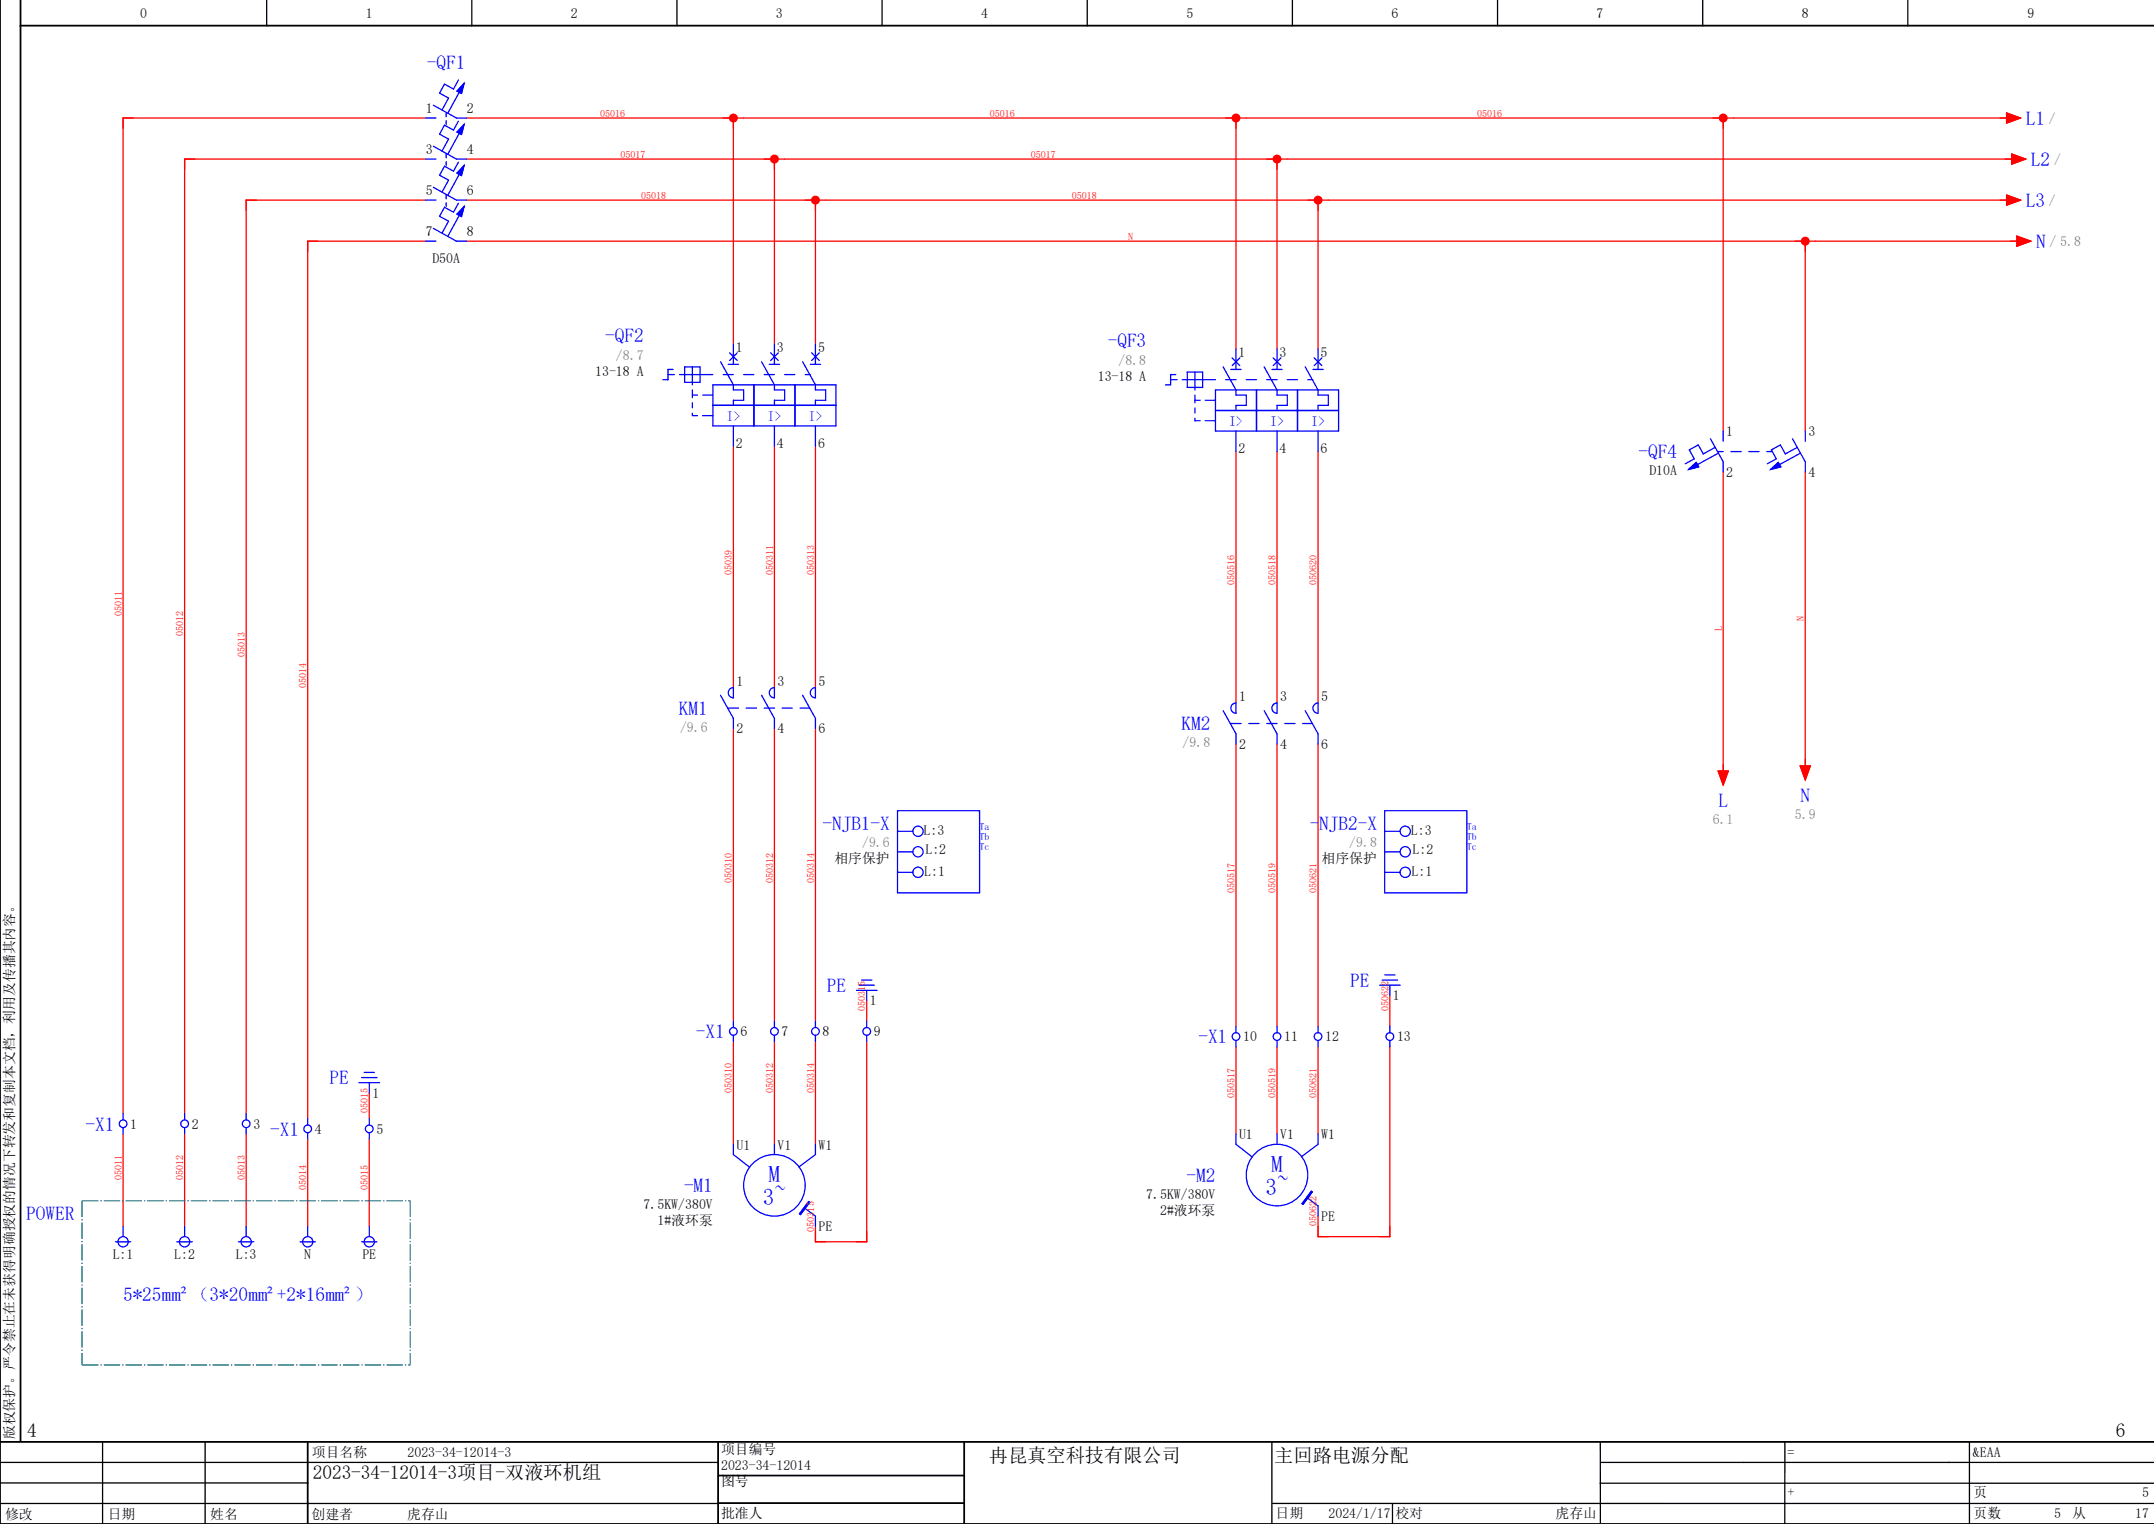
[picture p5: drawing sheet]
<svg xmlns="http://www.w3.org/2000/svg" width="420mm" height="297mm" viewBox="0 0 420 297" stroke-linecap="round" stroke-linejoin="round" font-family="sans-serif">
<g fill="none" stroke="#000" stroke-width=".25">
<path d="M52 0v5M92 0v5M132 0v5M172 0v5M212 0v5M252 0v5M292 0v5M332 0v5M372 0v5M0 293h140M0 285h140M0 289h60"/>
<path d="M20 281v16M40 281v16M248 281.1v15.9M248.1 293h171.9M271.5 293v4M312 281.2l.1 15.5M312 289l107.9 .1M348 281v15.9M384 281.2v15.6M420 285h-108"/>
</g>
<path d="M4 0v281M0 0v297h420M4 5h416M0 281h420M60 281v16M140 287.6h48M140 281v15.8M140.1 292.9h47.9M188 281v16" fill="none" stroke="#000" stroke-width=".35"/>
<g fill="none" stroke="#f00" stroke-width=".25">
<path d="M83 31h-47v186M83 23h-59v194M83 39h-35v178M91 31h60v36M91 23h150v45M91 39h68v28M143 23v44M153 31h96v37M161 39h96v29M243 23h93v61M251 31h142M259 39h133"/>
<path d="M338 23h54M83 47h-23v171M91 47h261v37M354 47h40M143 87v47M151 87v47M159 87v47M241 88v49M249 88v49M257 88v49M336 92v59M352 92v58"/>
<path d="M143 142v57M151 142v57M159 142v57M241 145v55M249 145v55M257 145v55M169 195v4M271 194v6M72 213v5M143 203v20M151 203v20M159 203v20"/>
<path d="M169 203v39h-10v-3M241 204v17M249 204v17M257 204v17M271 204v37h-14v-4M24 221v18M36 221v18M48 221v18M60 222v17M72 222v17"/>
</g>
<circle cx="143" cy="23" r=".88" fill="#f00"/>
<path d="M149 31h4M151 31v2" fill="none" stroke="#f00" stroke-width=".25"/>
<circle cx="151" cy="31" r=".88" fill="#f00"/>
<path d="M157 39h4M159 39v2" fill="none" stroke="#f00" stroke-width=".25"/>
<circle cx="159" cy="39" r=".88" fill="#f00"/>
<path d="M239 23h4M241 23v2" fill="none" stroke="#f00" stroke-width=".25"/>
<circle cx="241" cy="23" r=".88" fill="#f00"/>
<path d="M247 31h4M249 31v2" fill="none" stroke="#f00" stroke-width=".25"/>
<circle cx="249" cy="31" r=".88" fill="#f00"/>
<path d="M255 39h4M257 39v2" fill="none" stroke="#f00" stroke-width=".25"/>
<circle cx="257" cy="39" r=".88" fill="#f00"/>
<path d="M334 23h4M336 23v2" fill="none" stroke="#f00" stroke-width=".25"/>
<circle cx="336" cy="23" r=".87" fill="#f00"/>
<path d="M350 47h4M352 47v2" fill="none" stroke="#f00" stroke-width=".25"/>
<circle cx="352" cy="47" r=".88" fill="#f00"/>
<g fill="none" stroke="#f00" stroke-width=".25">
<path d="M390 23h1.3M390 39h1.3M391 31h1.3M391.3 22l2.7 1-2.7 1zM391.3 38l2.7 1-2.7 1zM392.3 30l2.7 1-2.7 1zM392 47h1.2M393.2 46l2.8 1-2.8 1zM335 150.3h2l-1 2.7zM336 149v1.3M351 149.3h2l-1 2.7zM352 148v1.3"/>
<path d="M257 239v2h2M271 239v2h-2M159 240v2h2M169 240v2h-2"/>
</g>
<g fill="none" stroke="#00f" stroke-width=".25">
<path d="M89.4 15.6l-1 1.8-1.7-1-1 1.7 1.8 1-1.3 2.3M89.5 18l-2.2 4.1M90.5 16.2l-.5 2-.9-.5zM83 39h2M83 23h2M83 31h2M84.5 36.5l4.5 2.5h2M84.5 20.5l4.5 2.5h2M84.5 28.5l4.5 2.5h2M87 22v.7M87 23.5v.7M87 30v.8"/>
<path d="M87 31.5v.8M87 38v.8M87 39.5v.8M89.4 39.6l-1 1.8-1.7-1-1 1.7 1.8 1-1.3 2.3M89.4 23.6l-1 1.8-1.7-1-1 1.7 1.8 1-1.3 2.3M89.4 31.6l-1 1.8-1.7-1-1 1.7 1.8 1-1.3 2.3M89.5 26l-2.2 4.1M89.5 34l-2.2 4.1M90.5 24.2l-.5 2-.9-.5zM90.5 32.2l-.5 2-.9-.5zM83 47h2M84.5 44.5l4.5 2.5h2"/>
<path d="M89.5 42l-2.2 4.1M90.5 40.2l-.5 2-.9-.5zM130.3 73h1.2M131.2 72h-.9v2h-1M132.5 73h6.5M133.5 71.5h3v3h-3zM135 71.5v3.5M135 76v1.5M135 78.5v1M135 77h1M137 77h2M139 79h24"/>
<path d="M139 75h24v8h-24zM140.5 70.5l2.5 4.5v1h2v2h-2v1M141 73h2M142 71h2M142.2 68.8l1.5 1.5M143 67v4M143.7 68.8l-1.5 1.5M145 73h2M147 75v8M148.5 70.5l2.5 4.5v1h2v2h-2v1M149 73h2M150 71h2"/>
<path d="M150.3 68.8l1.5 1.5M151 67v4M151.8 68.8l-1.5 1.5M153 73h2M155 75v8M156.5 70.5l2.5 4.5v1h2v2h-2v1M157 73h1M158 71h2M158.3 68.8l1.5 1.5M159 67v4M159.8 68.8l-1.5 1.5M228.3 74h1.2"/>
<path d="M229.3 73h-1v2h-1.1M230.5 74h6.5M231.5 72.5h3v3h-3zM233 78h1M233 72.5v3.5M233 77v1.5M233 79.5v1M235 78h2M237 76h24v8h-24zM238.5 71.5l2.5 4.5v1h2v2h-2v1M239 74h2M240 72h2"/>
<path d="M240.3 69.8l1.5 1.5M241 68v4M241.8 69.8l-1.5 1.5M243 74h2M245 76v8M246.5 71.5l2.5 4.5v1h2v2h-2v1M247 74h2M248 72h2M248.3 69.8l1.5 1.5M249 68v4M249.8 69.8l-1.5 1.5M251 74h2"/>
<path d="M253 76v8M254.5 71.5l2.5 4.5v1h2v2h-2v1M255 74h1M256 72h2M256.3 69.8l1.5 1.5M257 68v4M257.8 69.8l-1.5 1.5M135 80.5v.5h1M137 81h2M143 83v4M151 83v4M159 83v4"/>
<path d="M233 81.5v.5h1M235 82h2M237 80h24M241 84v4M249 84v4M257 84v4M329.2 91.5l1.5-1.4 .5 .9zM333.5 85.5l2.5 4.5v2M334.4 87.2l-2.3 1.3-1-1.8-1.7 1 1 1.7-1.8 1M335 88h1M335.1 88.3l-4.1 2.2M336 84v2"/>
<path d="M337.5 88h2M341 88h2M344.5 88h1M345.2 91.5l1.5-1.4 .5 .9zM349.5 85.5l2.5 4.5v2M350.4 87.2l-2.3 1.3-1-1.8-1.7 1 1 1.7-1.8 1M351.1 88.3l-4.1 2.2M352 84v2M140.5 135.5l2.5 4.5v2M141.9 138h2.1M142.3 134.3l.7-.3v2a1 1 0 0 1-.9-.6 1 1 0 0 1 .2-1.1zM145.5 138h2"/>
<path d="M148.5 135.5l2.5 4.5v2M149 138h2M150.3 134.3l.7-.3v2a1 1 0 0 1-.9-.6 1 1 0 0 1 .2-1.1zM152.5 138h2M156 138h1.9M156.5 135.5l2.5 4.5v2M158.3 134.3l.7-.3v2a1 1 0 0 1-.9-.6 1 1 0 0 1 .2-1.1zM238.5 138.5l2.5 4.5v2M240.3 137.3l.7-.3v2a1 1 0 0 1-.9-.6 1 1 0 0 1 .2-1.1zM246.5 138.5l2.5 4.5v2M248.3 137.3l.7-.3v2a1 1 0 0 1-.9-.6 1 1 0 0 1 .2-1.1zM254.5 138.5l2.5 4.5v2"/>
<path d="M256.3 137.3l.7-.3v2a1 1 0 0 1-.9-.6 1 1 0 0 1 .2-1.1zM175 158h16v16h-16zM239.9 141h2.1M243.5 141h2M247 141h2M250.5 141h2M254 141h1.9M270 158h16v16h-16zM175 170h3M175 162h3M175 166h3M270 170h3"/>
<path d="M270 162h3M270 166h3M143 199v1.3M151 199v1.3M159 199v1.3M167 193h4M167.5 192h3M168 191h2M169 193v2M169 199v1.3M241 200v1.3M249 200v1.3"/>
<path d="M257 200v1.3M269 192h4M269.5 191h3M270 190h2M271 192v2M271 200v1.3M24 217v1.3M24 219.8v1.2M36 217v1.3M36 219.8v1.2M48 217v1.3M48 219.8v1.2"/>
<path d="M60 218v1.2M70 211h4M70.5 210h3M71 209h2M72 211v2M72 218v1.2M143 201.8v1.2M151 201.8v1.2M159 201.8v1.2M169 201.8v1.2M241 202.8v1.2M249 202.8v1.2"/>
<path d="M257 202.8v1.2M271 202.8v1.2M24 239v2M36 239v2M48 239v2M60 220.7v1.3M60 239v2M72 220.7v1.3M72 239v2M143 223v2l3.2 2.5M151 223v2M156.8 235.4l2.2 1.6v2"/>
<path d="M157.7 234.1l.2 .2-1.8 2.4-.2-.1zM159 223v2l-3.2 2.4M241 221v2l3.2 2.5M249 221v2M254.8 233.4l2.2 1.6v2M255.7 232.1l.2 .2-1.8 2.4-.2-.1zM257 221v2l-3.2 2.4M22.5 242h3M34.5 242h3M46.5 242h3M58.5 242h3M70.5 242h3"/>
<circle cx="179" cy="170" r="1"/>
<circle cx="179" cy="162" r="1"/>
<circle cx="179" cy="166" r="1"/>
<circle cx="274" cy="170" r="1"/>
<circle cx="274" cy="162" r="1"/>
<circle cx="274" cy="166" r="1"/>
<circle cx="24" cy="219" r=".75"/>
<circle cx="36" cy="219" r=".75"/>
<circle cx="48" cy="219" r=".75"/>
<circle cx="60" cy="220" r=".75"/>
<circle cx="72" cy="220" r=".75"/>
<circle cx="143" cy="201" r=".75"/>
<circle cx="151" cy="201" r=".75"/>
<circle cx="159" cy="201" r=".75"/>
<circle cx="169" cy="201" r=".75"/>
<circle cx="241" cy="202" r=".75"/>
<circle cx="249" cy="202" r=".75"/>
<circle cx="257" cy="202" r=".75"/>
<circle cx="271" cy="202" r=".75"/>
<circle cx="151" cy="231" r="6"/>
<circle cx="249" cy="229" r="6"/>
<circle cx="24" cy="242" r="1"/>
<circle cx="36" cy="242" r="1"/>
<circle cx="48" cy="242" r="1"/>
<circle cx="60" cy="242" r="1"/>
<circle cx="72" cy="242" r="1"/>
</g>
<path d="M16 234h64M16 234v32M80 234v32M16 266h64" fill="none" stroke="#007f7f" stroke-width=".25" stroke-dasharray="3.2 .4 .3 .4" stroke-linecap="butt"/>
<g fill="#00f" stroke="#00f" stroke-width=".19">
<path d="M90.5 24.2l-.5 2-.9-.5z"/>
<path d="M90.5 32.2l-.5 2-.9-.5z"/>
<path d="M90.5 16.2l-.5 2-.9-.5z"/>
<path d="M90.5 40.2l-.5 2-.9-.5z"/>
<path d="M345.2 91.5l1.5-1.4 .5 .9z"/>
<path d="M329.2 91.5l1.5-1.4 .5 .9z"/>
<path d="M157.7 234.1l.2 .2-1.8 2.4-.2-.1z"/>
<path d="M255.7 232.1l.2 .2-1.8 2.4-.2-.1z"/>
</g>
<g fill="#f00" stroke="#f00" stroke-width=".19">
<path d="M391.3 22l2.7 1-2.7 1z"/>
<path d="M392.3 30l2.7 1-2.7 1z"/>
<path d="M391.3 38l2.7 1-2.7 1z"/>
<path d="M393.2 46l2.8 1-2.8 1z"/>
<path d="M335 150.3h2l-1 2.7z"/>
<path d="M351 149.3h2l-1 2.7z"/>
</g>
<g font-size="4.5" fill="#00f">
<text x="149.9" y="230.4">M</text>
<text x="246.8" y="232.9">3~</text>
<text x="247.9" y="228.4">M</text>
<text x="148.8" y="234.9">3~</text>
</g>
<g font-size="3.7" fill="#00f">
<text x="83.2" y="13.5">-QF1</text>
<text x="395" y="24.3">L1</text>
<text x="396" y="32.3">L2</text>
<text x="395" y="40.3">L3</text>
<text x="397" y="48.3">N</text>
<text x="118" y="66.7">-QF2</text>
<text x="216" y="67.7">-QF3</text>
<text x="319.5" y="89.3">-QF4</text>
<text x="132.4" y="139.3">KM1</text>
<text x="230.4" y="142.3">KM2</text>
<text x="160.4" y="161.7">-NJB1-X</text>
<text x="255.4" y="161.7">-NJB2-X</text>
<text x="335.1" y="157.2">L</text>
<text x="351.1" y="156.2">N</text>
<text x="161.3" y="193.3">PE</text>
<text x="263.2" y="192.3">PE</text>
<text x="135.7" y="202.3">-X1</text>
<text x="233.7" y="203.3">-X1</text>
<text x="64.3" y="211.3">PE</text>
<text x="16.7" y="220.3">-X1</text>
<text x="52.7" y="221.3">-X1</text>
<text x="133.4" y="232.3">-M1</text>
<text x="231.4" y="230.3">-M2</text>
<text x="5.1" y="237.7">POWER</text>
<text x="24" y="253.5">5*25mm²（3*20mm²+2*16mm²）</text>
</g>
<g font-size="3.7">
<text x="5.3" y="280">4</text>
<text x="412.6" y="280">6</text>
<text x="192.8" y="285">冉昆真空科技有限公司</text>
<text x="248.5" y="284.9">主回路电源分配</text>
<text x="61" y="288.2">2023-34-12014-3项目-双液环机组</text>
</g>
<g font-size="2.7">
<text x="27.3" y="3.6">0</text>
<text x="71.3" y="3.6">1</text>
<text x="111.3" y="3.6">2</text>
<text x="151.3" y="3.6">3</text>
<text x="191.3" y="3.6">4</text>
<text x="231.3" y="3.6">5</text>
<text x="271.3" y="3.5">6</text>
<text x="311.3" y="3.5">7</text>
<text x="351.3" y="3.5">8</text>
<text x="395.3" y="3.5">9</text>
<text x="83" y="22">1</text>
<text x="91" y="22">2</text>
<text x="83" y="30">3</text>
<text x="91" y="30">4</text>
<text x="83" y="38">5</text>
<text x="91" y="38">6</text>
<text x="83" y="46">7</text>
<text x="91" y="46">8</text>
<text x="84.3" y="51.3">D50A</text>
<text x="143.5" y="68.6">1</text>
<text x="151.5" y="68.6">3</text>
<text x="159.5" y="68.6">5</text>
<text x="241.5" y="69.6">1</text>
<text x="249.5" y="69.6">3</text>
<text x="257.5" y="69.6">5</text>
<text x="116.1" y="73.2">13-18 A</text>
<text x="214.1" y="74.2">13-18 A</text>
<text x="143.5" y="87.3">2</text>
<text x="151.5" y="87.3">4</text>
<text x="159.5" y="87.3">6</text>
<text x="241.5" y="88.3">2</text>
<text x="249.5" y="88.3">4</text>
<text x="257.5" y="88.3">6</text>
<text x="336.6" y="85">1</text>
<text x="352.6" y="85">3</text>
<text x="321.6" y="92.6">D10A</text>
<text x="336.6" y="92.9">2</text>
<text x="352.6" y="92.9">4</text>
<text x="143.6" y="133.6">1</text>
<text x="151.6" y="133.6">3</text>
<text x="159.6" y="133.6">5</text>
<text x="241.6" y="136.6">1</text>
<text x="249.6" y="136.6">3</text>
<text x="257.6" y="136.6">5</text>
<text x="143.6" y="142.9">2</text>
<text x="151.6" y="142.9">4</text>
<text x="159.6" y="142.9">6</text>
<text x="241.6" y="145.9">2</text>
<text x="249.6" y="145.9">4</text>
<text x="257.6" y="145.9">6</text>
<text x="180.1" y="162.7">L:3</text>
<text x="180.4" y="166.5">L:2</text>
<text x="275.1" y="162.7">L:3</text>
<text x="275.4" y="166.5">L:2</text>
<text x="162.7" y="168.2">相序保护</text>
<text x="180.2" y="170.7">L:1</text>
<text x="257.7" y="168.2">相序保护</text>
<text x="275.2" y="170.7">L:1</text>
<text x="169.6" y="195.9">1</text>
<text x="271.6" y="194.9">1</text>
<text x="144.4" y="202">6</text>
<text x="152.4" y="202">7</text>
<text x="160.4" y="202">8</text>
<text x="170.4" y="202">9</text>
<text x="242.4" y="203">10</text>
<text x="250.4" y="203">11</text>
<text x="258.4" y="203">12</text>
<text x="272.4" y="203">13</text>
<text x="72.6" y="213.9">1</text>
<text x="25.4" y="220">1</text>
<text x="37.4" y="220">2</text>
<text x="49.4" y="220">3</text>
<text x="61.4" y="221">4</text>
<text x="73.4" y="221">5</text>
<text x="143.6" y="224">U1</text>
<text x="151.6" y="224">V1</text>
<text x="159.6" y="224">W1</text>
<text x="241.6" y="222">U1</text>
<text x="249.6" y="222">V1</text>
<text x="257.6" y="222">W1</text>
<text x="223.5" y="233.6">7.5KW/380V</text>
<text x="125.5" y="235.6">7.5KW/380V</text>
<text x="128.2" y="238.7">1#液环泵</text>
<text x="159.6" y="239.9">PE</text>
<text x="226.2" y="236.7">2#液环泵</text>
<text x="257.6" y="237.9">PE</text>
<text x="22" y="245.3">L:1</text>
<text x="34" y="245.3">L:2</text>
<text x="46" y="245.3">L:3</text>
<text x="59.3" y="245.3">N</text>
<text x="70.7" y="245.3">PE</text>
<text x="2.8" y="280.5" transform="rotate(-90 2.8 280.5)">版权保护。严令禁止在未获得明确授权的情况下转发和复制本文档，利用及传播其内容。</text>
<text x="60.8" y="284">项目名称</text>
<text x="79.5" y="284">2023-34-12014-3</text>
<text x="140.6" y="286.5">2023-34-12014</text>
<text x="140.6" y="283.4">项目编号</text>
<text x="348.5" y="284">=</text>
<text x="384.7" y="284">&amp;EAA</text>
<text x="140.6" y="289.7">图号</text>
<text x="348.5" y="291.8">+</text>
<text x="384.8" y="291.8">页</text>
<text x="417.7" y="291.8">5</text>
<text x="1" y="296">修改</text>
<text x="21" y="296">日期</text>
<text x="41" y="296">姓名</text>
<text x="60.8" y="296">创建者</text>
<text x="79.4" y="296">虎存山</text>
<text x="140.6" y="295.8">批准人</text>
<text x="248.7" y="295.8">日期</text>
<text x="259" y="295.8">2024/1/17</text>
<text x="272.1" y="295.8">校对</text>
<text x="303.3" y="295.8">虎存山</text>
<text x="384.8" y="295.8">页数</text>
<text x="400.5" y="295.8">5</text>
<text x="404" y="295.8">从</text>
<text x="416.3" y="295.8">17</text>
</g>
<g font-size="2.7" fill="#7ca552">
<text x="399.5" y="24">/</text>
<text x="400.5" y="32">/</text>
<text x="399.5" y="40">/</text>
<text x="399.6" y="48">/ 5.8</text>
<text x="120.1" y="70.1">/8.7</text>
<text x="218.1" y="71.1">/8.8</text>
<text x="132.6" y="142.6">/9.6</text>
<text x="230.6" y="145.6">/9.8</text>
<text x="334" y="160.6">6.1</text>
<text x="350" y="159.6">5.9</text>
<text x="168.1" y="165.1">/9.6</text>
<text x="263.1" y="165.1">/9.8</text>
</g>
<g font-size="2.7" fill="#00f">
<text x="141.7" y="82">I&gt;</text>
<text x="149.7" y="82">I&gt;</text>
<text x="157.7" y="82">I&gt;</text>
<text x="239.7" y="83">I&gt;</text>
<text x="247.6" y="83">I&gt;</text>
<text x="255.6" y="83">I&gt;</text>
</g>
<g font-size="2" fill="#f00">
<text x="117" y="22.7">05016</text>
<text x="193" y="22.7">05016</text>
<text x="288" y="22.7">05016</text>
<text x="121" y="30.7">05017</text>
<text x="201" y="30.7">05017</text>
<text x="125" y="38.7">05018</text>
<text x="209" y="38.7">05018</text>
<text x="220" y="46.7">N</text>
<text x="142.7" y="112" transform="rotate(-90 142.7 112)">05039</text>
<text x="150.7" y="112" transform="rotate(-90 150.7 112)">050311</text>
<text x="158.7" y="112" transform="rotate(-90 158.7 112)">050313</text>
<text x="240.7" y="114" transform="rotate(-90 240.7 114)">050516</text>
<text x="248.7" y="114" transform="rotate(-90 248.7 114)">050518</text>
<text x="256.7" y="114" transform="rotate(-90 256.7 114)">050620</text>
<text x="23.7" y="120" transform="rotate(-90 23.7 120)">05011</text>
<text x="35.7" y="124" transform="rotate(-90 35.7 124)">05012</text>
<text x="335.7" y="123" transform="rotate(-90 335.7 123)">L</text>
<text x="351.7" y="121" transform="rotate(-90 351.7 121)">N</text>
<text x="47.7" y="128" transform="rotate(-90 47.7 128)">05013</text>
<text x="59.7" y="134" transform="rotate(-90 59.7 134)">05014</text>
<text x="142.7" y="172" transform="rotate(-90 142.7 172)">050310</text>
<text x="150.7" y="172" transform="rotate(-90 150.7 172)">050312</text>
<text x="158.7" y="172" transform="rotate(-90 158.7 172)">050314</text>
<text x="240.7" y="174" transform="rotate(-90 240.7 174)">050517</text>
<text x="248.7" y="174" transform="rotate(-90 248.7 174)">050519</text>
<text x="256.7" y="174" transform="rotate(-90 256.7 174)">050621</text>
<text x="168.7" y="197" transform="rotate(-90 168.7 197)">050315</text>
<text x="270.7" y="197" transform="rotate(-90 270.7 197)">050622</text>
<text x="142.7" y="213" transform="rotate(-90 142.7 213)">050310</text>
<text x="150.7" y="213" transform="rotate(-90 150.7 213)">050312</text>
<text x="158.7" y="213" transform="rotate(-90 158.7 213)">050314</text>
<text x="240.7" y="214" transform="rotate(-90 240.7 214)">050517</text>
<text x="248.7" y="214" transform="rotate(-90 248.7 214)">050519</text>
<text x="256.7" y="214" transform="rotate(-90 256.7 214)">050621</text>
<text x="71.7" y="217" transform="rotate(-90 71.7 217)">05015</text>
<text x="23.7" y="230" transform="rotate(-90 23.7 230)">05011</text>
<text x="35.7" y="230" transform="rotate(-90 35.7 230)">05012</text>
<text x="47.7" y="230" transform="rotate(-90 47.7 230)">05013</text>
<text x="59.7" y="232" transform="rotate(-90 59.7 232)">05014</text>
<text x="71.7" y="232" transform="rotate(-90 71.7 232)">05015</text>
<text x="256.7" y="239" transform="rotate(-90 256.7 239)">050622</text>
<text x="158.7" y="240" transform="rotate(-90 158.7 240)">050315</text>
</g>
<g font-size="2" fill="#00f">
<text x="191" y="161.8">Ta</text>
<text x="286" y="161.8">Ta</text>
<text x="191" y="163.8">Tb</text>
<text x="191" y="165.7">Tc</text>
<text x="286" y="163.8">Tb</text>
<text x="286" y="165.7">Tc</text>
</g>
</svg>
